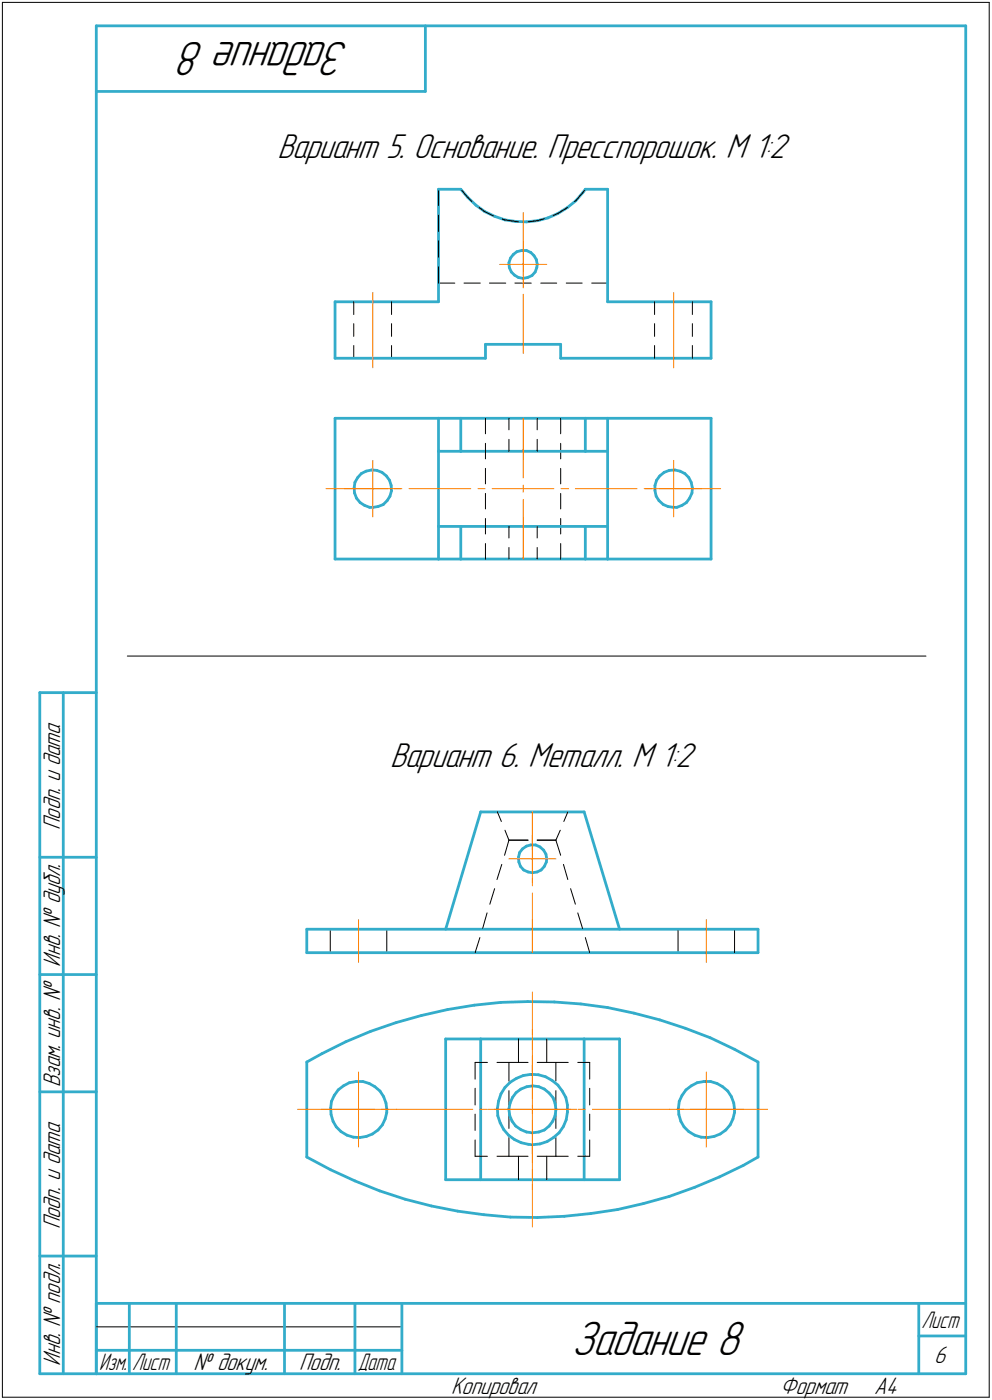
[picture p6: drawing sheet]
<svg xmlns="http://www.w3.org/2000/svg" width="211mm" height="298mm" viewBox="0 0 211 298" stroke-linecap="round" stroke-linejoin="round" font-family="sans-serif">
<g fill="none" stroke="#33acca" stroke-width=".59">
<path d="M20.5 5.5v287zM20.5 5.5h185zM20.5 19.5h70zM90.5 5.5v14zM205.5 5.5v287zM93.3 40.3v24zM93.3 40.3h4.7zM98 40.3l1.6 1.8zM99.6 42.1l1.7 1.6zM101.3 43.7l1.8 1.3zM103.1 45l2.1 1.1zM105.2 46.1l2.2 .7z"/>
<path d="M107.4 46.8l2.3 .4zM108.3 56l.1 1zM108.4 57l.4 .9zM108.6 54.9l-.3 1.1zM108.8 57.9l.7 .7zM109.2 54.2l.8-.6zM109.2 54.2l-.6 .7zM109.5 58.6l.8 .5zM109.7 47.2h2.3zM110 53.6l1-.3zM110.3 59.1l1 .2zM111 53.3h1z"/>
<path d="M111.3 59.3l1-.2zM112 47.2l2.4-.2zM112 53.3l.9 .5zM112.3 59.1l.9-.4zM112.9 53.8l.7 .6zM113.6 54.4l.5 .9zM113.9 57.9l-.7 .8zM114.1 55.3l.2 1zM114.2 57l-.3 .9zM114.3 56.3l-.1 .7zM114.4 47l2.2-.6zM116.6 46.4l2.1-.9z"/>
<path d="M118.7 45.5l2-1.3zM120.7 44.2l1.8-1.4zM124 41l-1.5 1.8zM124.5 40.3l-.5 .7zM124.5 40.3h4.8zM129.3 40.3v24zM71.3 64.3v12zM71.3 64.3h22zM71.3 76.3h32zM103.3 73.3h16zM103.3 73.3v3zM119.3 76.3h32z"/>
<path d="M119.3 73.3v3zM129.3 64.3h22zM151.3 64.3v12zM71.3 89.1v29.9zM71.3 89.1h22zM93.3 89.1h4.7zM93.3 89.1v7zM93.3 96.1h4.7zM93.3 96.1v16zM98 89.1h26.5zM98 96.1h26.5zM98 89.1v7z"/>
<path d="M124.5 89.1h4.8zM124.5 89.1v7zM124.5 96.1h4.8zM129.3 89.1h22zM129.3 89.1v7zM129.3 96.1v16zM151.3 89.1v29.9zM71.3 119h22zM75.4 103.9v1.1zM75.4 105l.5 1.1zM75.5 102.7l-.1 1.2zM75.9 106.1l.7 .9z"/>
<path d="M76.1 101.7l-.6 1zM76.6 107l1 .6zM76.9 100.8l1-.5zM76.9 100.8l-.8 .9zM77.6 107.6l1.1 .4zM77.9 100.3l1.2-.2zM78.7 108h.6zM79.1 100.1l1.1 .1zM79.3 108l1.1-.1zM80.2 100.2l1.1 .4zM80.4 107.9l1.1-.5zM81.3 100.6l.9 .7z"/>
<path d="M81.5 107.4l.9-.8zM82.2 101.3l.7 1zM82.9 102.3l.3 1.1zM83 105.7l-.6 .9zM83.2 103.4l.1 1.1zM83.3 104.5l-.3 1.2zM93.3 112.1h4.7zM93.3 119h4.7zM93.3 112.1v6.9zM98 119h26.5zM98 112.1h26.5zM98 112.1v6.9z"/>
<path d="M124.5 112.1v6.9zM124.5 119h4.8zM124.5 112.1h4.8zM129.3 112.1v6.9zM129.3 119h22zM139.4 104.5l.2 1.2zM139.4 103.4v1.1zM139.6 105.7l.6 .9zM139.7 102.3l-.3 1.1zM140.2 106.6l.9 .8zM140.4 101.3l-.7 1zM140.4 101.3l.9-.7z"/>
<path d="M141.1 107.4l1.1 .5zM141.3 100.6l1.1-.4zM142.2 107.9l1.1 .1zM142.4 100.2l1.2-.1zM143.3 108h.7zM143.6 100.1l1.1 .2zM144 108l1.1-.4zM144.7 100.3l1 .5zM145.1 107.6l.9-.6zM145.7 100.8l.9 .9zM146.6 101.7l.5 1zM146.7 106.1l-.7 .9z"/>
<path d="M147.1 102.7l.2 1.2zM147.2 105l-.5 1.1zM147.3 103.9l-.1 1.1zM8.5 147.5v145zM8.5 147.5h12zM13.5 147.5v145zM102.3 172.9l-7.5 25zM102.3 172.9h22zM112.9 179.9h1.1zM114 179.9l.9 .4zM124.3 172.9l7.5 25zM8.5 182.5h12z"/>
<path d="M65.3 197.9v5zM65.3 197.9h96zM110.3 182.5l.1 1.1zM110.4 183.6l.3 .9zM110.6 181.5l-.3 1zM110.7 184.5l.7 .8zM111.2 180.8l.8-.6zM111.2 180.8l-.6 .7zM111.4 185.3l1 .4zM112 180.2l.9-.3zM112.4 185.7l.9 .1zM113.3 185.8l1-.1z"/>
<path d="M114.3 185.7l.8-.4zM114.9 180.3l.8 .7zM115.7 181l.5 .9zM115.8 184.5l-.7 .8zM116.2 181.9l.1 1zM116.2 183.6l-.4 .9zM116.3 182.9l-.1 .7zM161.3 197.9v5zM8.5 207.5h12zM65.3 202.9h96zM78.8 219.6l5.4-1.8zM84.2 217.8l5.5-1.6z"/>
<path d="M89.7 216.2l5.5-1.2zM95.2 215l5.7-1zM100.9 214l5.7-.6zM106.6 213.4l5.7-.1zM112.3 213.3l5.6 .1zM117.9 213.4l5.7 .4zM123.6 213.8l5.7 .7zM129.3 214.5l5.6 1.2zM134.9 215.7l5.5 1.5zM140.4 217.2l5.4 1.7zM145.8 218.9l5.3 2.1zM8.5 232.5h12z"/>
<path d="M65.3 226.1v20.3zM65.3 226.1l3.2-1.7zM68.5 224.4l5.1-2.6zM70.4 236v1.3zM70.4 237.3l.5 1.5zM70.5 234.5l-.1 1.5zM70.9 238.8l.6 1.1zM71.1 233.3l-.6 1.2zM71.5 239.9l1.1 1.1zM72 232.1l1.1-.9zM72 232.1l-.9 1.2zM73.1 231.2l1.2-.7z"/>
<path d="M73.6 221.8l5.2-2.2zM74.3 230.5l1.5-.2zM75.8 230.3h1.4zM77.2 230.3l1.4 .4zM78.6 230.7l1.2 .7zM79.8 231.4l1.1 .9zM80.9 232.3l.7 1.2zM81.4 239.5l-1 1.1zM81.6 233.5l.5 1.4zM82 238.3l-.6 1.2zM82.1 234.9l.2 1.3zM82.3 236.9l-.3 1.4z"/>
<path d="M82.3 236.2v.7zM94.8 221.2h7.5zM94.8 221.2v30zM102.3 221.2h22zM102.3 221.2v30zM105.8 236.1l.1 1.5zM105.9 237.6l.5 1.5zM106.1 234.4l-.3 1.7zM106.4 239.1l.8 1.4zM106.6 232.9l-.5 1.5zM107.4 231.6l-.8 1.3zM108.3 236.2l.2 1.4z"/>
<path d="M108.3 236.1h.1M108.5 237.6l.5 1.2zM108.5 234.9l-.2 1.2zM108.5 230.5l1.4-.9zM108.5 230.5l-1.1 1.1zM109 238.8l.7 1zM109.1 233.7l-.6 1.2zM109.7 239.8l1.1 .7zM109.8 232.7l1-.8zM109.8 232.7l-.7 1zM109.9 229.6l1.4-.6zM110.8 231.9l1.3-.5z"/>
<path d="M111.3 229l1.6-.2zM112.1 231.4l1.3-.2zM112.9 228.8l1.7 .1zM113.4 231.2l1.2 .2zM114.6 228.9l1.5 .4zM114.6 231.4l1.2 .5zM115.8 231.9l1 .8zM116.1 229.3l1.3 .7zM116.8 232.7l.9 1.1zM117.4 230l1.3 1.1zM117.6 238.8l-.8 1zM117.7 233.8l.4 1.1z"/>
<path d="M118.1 237.6l-.5 1.2zM118.1 234.9l.2 1.3zM118.3 236.3l-.2 1.3zM118.3 236.3h.1M118.7 231.1l.9 1.2zM119.6 232.3l.8 1.4zM119.9 239.9l-.9 1.3zM120.4 233.7l.3 1.6zM120.5 238.4l-.6 1.5zM120.7 236.8l-.2 1.6zM120.7 235.3v1.5zM124.3 221.2h7.5z"/>
<path d="M124.3 221.2v30zM131.8 221.2v30zM144.4 236v1.3zM144.4 237.3l.5 1.5zM144.5 234.5l-.1 1.5zM144.9 238.8l.6 1.1zM145.1 233.3l-.6 1.2zM145.5 239.9l1.1 1.1zM146 232.1l1.1-.9zM146 232.1l-.9 1.2zM147.1 231.2l1.2-.7zM148.3 230.5l1.5-.2z"/>
<path d="M149.8 230.3h1.4zM151.1 221l5.2 2.4zM151.2 230.3l1.4 .4zM152.6 230.7l1.2 .7zM153.8 231.4l1.1 .9zM154.9 232.3l.7 1.2zM155.4 239.5l-1 1.1zM155.6 233.5l.5 1.4zM156 238.3l-.6 1.2zM156.1 234.9l.2 1.3zM156.3 236.9l-.3 1.4zM156.3 236.2v.7z"/>
<path d="M156.3 223.4l5 2.7zM161.3 226.1v20.3zM65.3 246.4l5.1 2.7zM70.4 249.1l5.1 2.4zM72.6 241l1.2 .7zM73.8 241.7l1.4 .4zM75.2 242.1l1.3 .1zM75.5 251.5l5.3 2.1zM76.5 242.2l1.5-.2zM78 242l1.2-.5zM79.2 241.5l1.2-.9zM80.8 253.6l5.4 1.8z"/>
<path d="M86.2 255.4l5.6 1.4zM91.8 256.8l5.6 1.1zM94.8 251.2h7.5zM97.4 257.9l5.6 .8zM102.3 251.2h22zM103 258.7l5.6 .5zM107.2 240.5l1 1.2zM108.2 241.7l1.3 1zM108.6 259.2h5.8zM109.5 242.7l1.4 .6zM110.8 240.5l1.2 .5zM110.9 243.3l1.5 .4z"/>
<path d="M112 241l1.3 .2zM112.4 243.7l.9 .1zM113.3 241.2l1.3-.2zM113.3 243.8l1.6-.2zM114.4 259.2l5.7-.2zM114.6 241l1.2-.4zM114.9 243.6l1.5-.5zM115.8 240.6l1-.8zM116.4 243.1l1.4-.9zM117.8 242.2l1.2-1zM120.1 259l5.6-.6zM124.3 251.2h7.5z"/>
<path d="M125.7 258.4l5.7-.8zM131.4 257.6l5.5-1.3zM136.9 256.3l5.5-1.5zM142.4 254.8l5.4-2zM146.6 241l1.2 .7zM147.8 241.7l1.4 .4zM147.8 252.8l5.3-2.2zM149.2 242.1l1.3 .1zM150.5 242.2l1.5-.2zM152 242l1.2-.5zM153.1 250.6l5.1-2.4zM153.2 241.5l1.2-.9z"/>
<path d="M158.2 248.2l3.1-1.8zM8.5 267.5h12zM20.5 277.5h185zM20.5 277.5v15zM27.5 277.5v15zM37.5 277.5v15zM60.5 277.5v15zM75.5 277.5v15zM85.5 277.5v15zM195.5 277.5v15zM8.5 292.5h12zM20.5 292.5h185z"/>
<path d="M20.5 287.5h7zM27.5 287.5h10zM37.5 287.5h23zM60.5 287.5h15zM75.5 287.5h10zM195.5 284.5h10z"/>
</g>
<g fill="none" stroke="#000" stroke-width=".21">
<path d="M.5 .5v297zM.5 .5h210zM210.5 .5v297zM93.3 56.8v3.5zM93.3 51.3v3.5zM93.3 45.8v3.5zM93.3 40.3v3.5zM98 40.3l1.6 1.8zM99.6 42.1l.8 .8zM101.9 44.2l1.2 .8zM103.1 45l1.9 1zM106.8 46.7l.6 .1z"/>
<path d="M107.4 46.8l2.3 .4zM109.7 47.2h.6zM112.4 47.2l2-.2zM114.4 47l1.4-.4zM117.7 45.9l1-.4zM118.7 45.5l2-1.3zM122.3 42.9l.2-.1zM124 41l-1.5 1.8zM124.5 40.3l-.5 .7zM129.3 56.8v3.5zM129.3 51.3v3.5zM129.3 45.8v3.5z"/>
<path d="M129.3 40.3v3.5zM75.3 64.3v2.7zM75.3 68.9v2.7zM75.3 73.6v2.7zM83.3 64.3v2.7zM83.3 68.9v2.7zM83.3 73.6v2.7zM93.3 60.3h3.5zM98.7 60.3h3.5zM104.1 60.3h3.5zM109.6 60.3h3.4zM115.1 60.3h3.3z"/>
<path d="M120.5 60.3h3.4zM125.9 60.3h3.4zM139.3 64.3v2.7zM139.3 68.9v2.7zM139.3 73.6v2.7zM147.3 64.3v2.7zM147.3 68.9v2.7zM147.3 73.6v2.7zM103.3 89.1v3.3zM103.3 94.4v3.3zM103.3 99.7v3.3zM108.3 93.6v2.5z"/>
<path d="M108.3 89.1v2.4zM114.3 93.6v2.5zM114.3 89.1v2.4zM119.3 89.1v3.3zM119.3 94.4v3.3zM119.3 99.7v3.3zM103.3 105.1v3.3zM103.3 110.4v3.3zM103.3 115.7v3.3zM108.3 112.1v2.5zM108.3 116.6v2.4zM114.3 112.1v2.5z"/>
<path d="M114.3 116.6v2.4zM119.3 105.1v3.3zM119.3 110.4v3.3zM119.3 115.7v3.3zM27.1 139.7h169.9zM105.8 172.9l.9 2zM107.4 176.8l.9 2.1zM108.3 178.9l-.9 3.2zM108.3 178.9h4.1zM114.3 178.9h4zM118.3 178.9l1 3.2zM119.2 176.8l-.9 2.1z"/>
<path d="M120.8 172.9l-.8 2zM70.3 197.9v5zM82.3 197.9v5zM102.1 199.6l-1 3.3zM103.6 194.4l-.9 3.3zM105.2 189.2l-1 3.3zM106.8 184.1l-1.1 3.2zM119.9 184.1l.9 3.2zM121.4 189.2l1 3.3zM122.9 194.4l1.1 3.3zM124.5 199.6l1 3.3zM144.3 197.9v5z"/>
<path d="M156.3 197.9v5zM101.1 226.2v3.6zM101.1 231.7v3.6zM101.1 237.2v3.5zM101.1 226.2h2.6zM105.7 226.2h2.6zM108.3 236.2v4.1zM108.3 226.2v4zM108.3 232.2v4zM108.3 226.2h4.1zM110.3 221.2v5zM114.3 226.2h4z"/>
<path d="M116.3 221.2v5zM118.3 226.2v4zM118.3 232.2v4zM118.3 226.2h2.6zM118.3 236.2v4.1zM122.9 226.2h2.6zM125.5 237.2v3.5zM125.5 231.7v3.6zM125.5 226.2v3.6zM101.1 242.7v3.5zM101.1 246.2h2.6zM105.7 246.2h2.6z"/>
<path d="M108.3 242.2v4zM108.3 246.2h4.1zM110.3 246.2v5zM114.3 246.2h4zM116.3 246.2v5zM118.3 246.2h2.6zM118.3 242.2v4zM122.9 246.2h2.6zM125.5 242.7v3.5zM.5 297.5h210zM20.5 282.5h65z"/>
</g>
<g fill="none" stroke="#ff8000" stroke-width=".21">
<path d="M106.3 56.3h5zM111.3 56.3h5zM111.3 56.3v5zM111.3 51.3v5zM111.3 59.4v1.7zM111.3 45.3v12.6zM79.3 62.3v16zM111.3 62.7v12.6zM143.3 62.3v16zM79.3 98v6.1zM111.3 89.1v8.9zM111.3 89.1v12.7z"/>
<path d="M143.3 98v6.1zM69.3 104.1h13.2zM73.3 104.1h6zM79.3 104.1h6zM79.3 104.1v6zM83.9 104.1h1.6zM87 104.1h13.2zM101.7 104.1h1.5zM104.7 104.1h13.2zM111.3 110.1v8.9zM111.3 106.3v12.7zM111.3 103.3v1.5z"/>
<path d="M119.4 104.1h1.6zM122.4 104.1h13.2zM137.1 104.1h1.6zM137.3 104.1h6zM140.2 104.1h13.1zM143.3 104.1h6.1zM143.3 104.1v6zM113.3 172.9v7.9zM113.3 177.9v5zM113.3 172.9v12.7zM76.3 195.8v9.1zM108.3 182.9h5z"/>
<path d="M113.3 195.8v7.1zM113.3 182.9h5zM113.3 182.9v5zM113.3 190.2v12.7zM113.3 187.1v1.5zM150.3 195.8v9.1zM113.3 219.3v9zM113.3 211.2v9zM63.3 236.2h16.4zM68.3 236.2h8zM76.3 236.2h8zM76.3 236.2v8.1z"/>
<path d="M76.3 228.3v7.9zM81.2 236.2h1.5zM84.2 236.2h16.4zM102.1 236.2h1.5zM103.8 236.2h9.5zM105.2 236.2h16.3zM113.3 236.2h9.5zM113.3 236.2v9.5zM113.3 226.7v9.5zM113.3 238.6v9zM113.3 235.5v1.6zM113.3 224.9v9z"/>
<path d="M113.3 221.7v1.7zM123 236.2h1.5zM126.1 236.2h16.3zM142.3 236.2h8zM143.9 236.2h1.6zM147 236.2h16.3zM150.3 236.2h8zM150.3 236.2v8.1zM150.3 228.3v7.9zM113.3 244.3v8.9zM113.3 252.2v9.1zM113.3 249.1v1.7z"/>
</g>
<g fill="#fff" stroke="#fff" stroke-width=".21">
<path d="M59 28.1h109.7zM59 28.2h109.7zM59 28.3h109.7zM59 28.4h109.7zM59 28.4h109.7zM59 28.5h109.7zM59 28.6h109.7zM59 28.7h109.7zM59 28.8h109.7zM59 28.9h109.7zM59 29h109.7zM59 29h109.7zM59 29.1h109.7zM59 29.2h109.7zM59 29.3h109.7zM59 29.4h109.7zM59 29.5h109.7zM59 29.5h109.7zM59 29.6h109.7zM59 29.7h109.7zM59 29.8h109.7zM59 29.9h109.7zM59 30h109.7zM59 30.1h109.7zM59 30.1h109.7zM59 30.2h109.7zM59 30.3h109.7zM59 30.4h109.7zM59 30.5h109.7zM59 30.6h109.7zM59 30.6h109.7zM59 30.7h109.7zM59 30.8h109.7zM59 30.9h109.7zM59 31h109.7zM59 31.1h109.7zM59 31.2h109.7zM59 31.2h109.7zM59 31.3h109.7zM59 31.4h109.7zM59 31.5h109.7zM59 31.6h109.7zM59 31.7h109.7zM59 31.7h109.7zM59 31.8h109.7zM59 31.9h109.7zM59 32h109.7zM59 32.1h109.7zM59 32.2h109.7zM59 32.3h109.7zM59 32.3h109.7zM59 32.4h109.7zM59 32.5h109.7zM59 32.6h109.7zM59 32.7h109.7zM59 32.8h109.7zM59 32.9h109.7zM59 32.9h109.7zM59 33h109.7zM59 33.1h109.7zM59 33.2h109.7zM59 33.3h109.7zM59 33.4h109.7zM59 33.4h109.7zM59 33.5h109.7zM59 33.6h109.7zM59 33.7h109.7zM59 33.8h109.7zM59 33.9h109.7zM59 34h109.7zM59 34h109.7zM59 34.1h109.7zM59 34.2h109.7zM59 34.3h109.7zM59 34.4h109.7zM59 34.5h109.7zM59 34.5h109.7zM59 34.6h109.7zM59 34.7h109.7zM59 34.8h109.7zM59 34.9h109.7zM59 35h109.7zM59 35.1h109.7zM59 35.1h109.7z"/>
<path d="M83 157.6h65.7zM83 157.7h65.7zM83 157.8h65.7zM83 157.9h65.7zM83 158h65.7zM83 158.1h65.7zM83 158.2h65.7zM83 158.2h65.7zM83 158.3h65.7zM83 158.4h65.7zM83 158.5h65.7zM83 158.6h65.7zM83 158.7h65.7zM83 158.7h65.7zM83 158.8h65.7zM83 158.9h65.7zM83 159h65.7zM83 159.1h65.7zM83 159.2h65.7zM83 159.3h65.7zM83 159.3h65.7zM83 159.4h65.7zM83 159.5h65.7zM83 159.6h65.7zM83 159.7h65.7zM83 159.8h65.7zM83 159.9h65.7zM83 159.9h65.7zM83 160h65.7zM83 160.1h65.7zM83 160.2h65.7zM83 160.3h65.7zM83 160.4h65.7zM83 160.4h65.7zM83 160.5h65.7zM83 160.6h65.7zM83 160.7h65.7zM83 160.8h65.7zM83 160.9h65.7zM83 161h65.7zM83 161h65.7zM83 161.1h65.7zM83 161.2h65.7zM83 161.3h65.7zM83 161.4h65.7zM83 161.5h65.7zM83 161.5h65.7zM83 161.6h65.7zM83 161.7h65.7zM83 161.8h65.7zM83 161.9h65.7zM83 162h65.7zM83 162.1h65.7zM83 162.1h65.7zM83 162.2h65.7zM83 162.3h65.7zM83 162.4h65.7zM83 162.5h65.7zM83 162.6h65.7zM83 162.6h65.7zM83 162.7h65.7zM83 162.8h65.7zM83 162.9h65.7zM83 163h65.7zM83 163.1h65.7zM83 163.2h65.7zM83 163.2h65.7zM83 163.3h65.7zM83 163.4h65.7zM83 163.5h65.7zM83 163.6h65.7zM83 163.7h65.7zM83 163.7h65.7zM83 163.8h65.7zM83 163.9h65.7zM83 164h65.7zM83 164.1h65.7zM83 164.2h65.7zM83 164.3h65.7zM83 164.3h65.7zM83 164.4h65.7zM83 164.5h65.7zM83 164.6h65.7zM83 164.7h65.7z"/>
</g>
<g font-size="10.9">
<text x="74.4" y="9" transform="rotate(-180 74.4 9)">Задание 8</text>
<text x="121.6" y="288.5">Задание 8</text>
</g>
<g font-size="7.8">
<text x="59" y="33.7">Вариант 5. Основание. Пресспорошок. М 1:2</text>
<text x="83" y="163.3">Вариант 6. Металл. М 1:2</text>
</g>
<g font-size="5.4">
<text x="12.8" y="176.7" transform="rotate(-90 12.8 176.7)">Подп. и дата</text>
<text x="12.8" y="205.8" transform="rotate(-90 12.8 205.8)">Инв. № дубл.</text>
<text x="12.8" y="231.6" transform="rotate(-90 12.8 231.6)">Взам. инв. №</text>
<text x="12.8" y="261.7" transform="rotate(-90 12.8 261.7)">Подп. и дата</text>
<text x="12.8" y="290.8" transform="rotate(-90 12.8 290.8)">Инв. № подл.</text>
<text x="41.2" y="291.8">№ докум.</text>
<text x="63.6" y="291.8">Подп.</text>
<text x="198.8" y="290.3">6</text>
<text x="96" y="296.8">Копировал</text>
<text x="166" y="296.8">Формат</text>
<text x="186" y="296.8">A4</text>
</g>
<g font-size="5.3">
<text x="196.1" y="282.8">Лист</text>
<text x="21.1" y="291.8">Изм.</text>
<text x="28.1" y="291.8">Лист</text>
<text x="76.1" y="291.8">Дата</text>
</g>
</svg>
